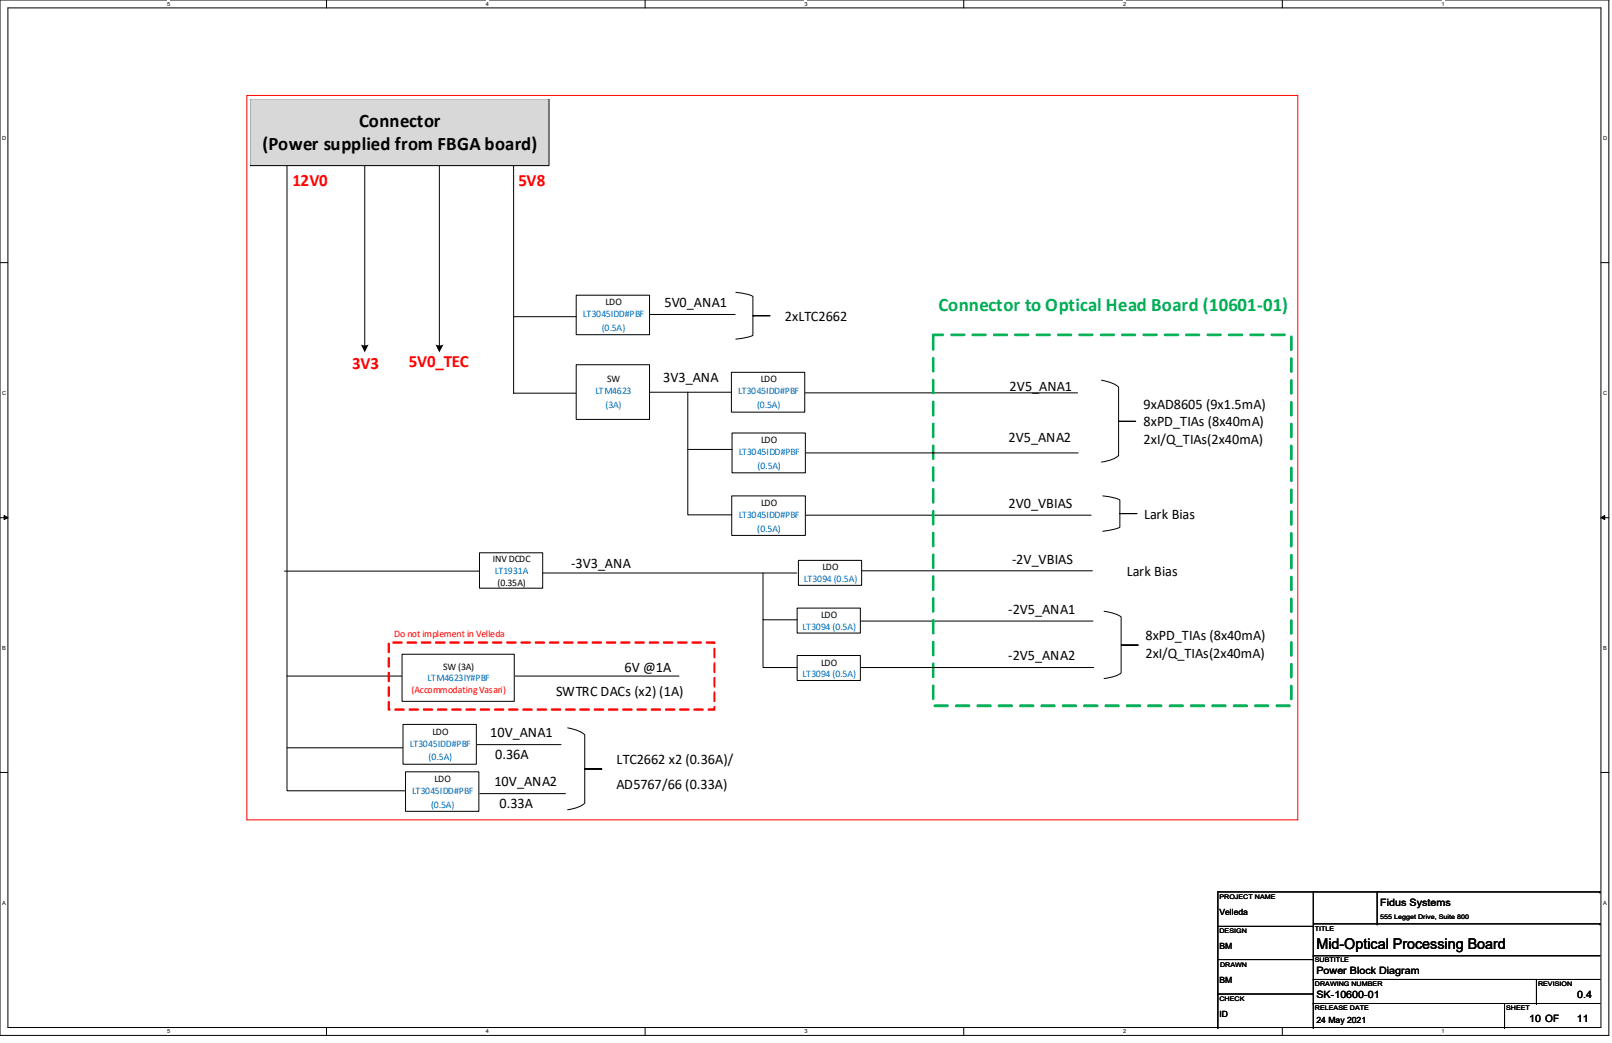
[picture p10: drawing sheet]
<svg xmlns="http://www.w3.org/2000/svg" width="432mm" height="279mm" viewBox="0 0 432 279" stroke-linecap="round" stroke-linejoin="round" font-family="sans-serif">
<path d="M0 0h431v277.4h-431zM2.1 2.1h426.7v273.2h-426.7z" fill="none" stroke="#000" stroke-width=".27"/>
<g fill="#fff">
<path d="M44.8 .3h.8v1.6h-.8z"/>
<path d="M44.8 275.5h.8v1.6h-.8z"/>
</g>
<path d="M87.5 0v2.1M87.5 275.3v2.1" fill="none" stroke="#000" stroke-width=".27"/>
<g fill="#fff">
<path d="M130.1 .3h.8v1.6h-.8z"/>
<path d="M130.1 275.5h.8v1.6h-.8z"/>
</g>
<path d="M172.8 0v2.1M172.8 275.3v2.1" fill="none" stroke="#000" stroke-width=".27"/>
<g fill="#fff">
<path d="M215.5 .3h.7v1.6h-.7z"/>
<path d="M215.5 275.5h.7v1.6h-.7z"/>
</g>
<path d="M258.1 0v2.1M258.1 275.3v2.1" fill="none" stroke="#000" stroke-width=".27"/>
<g fill="#fff">
<path d="M300.8 .3h.8v1.6h-.8z"/>
<path d="M300.8 275.5h.8v1.6h-.8z"/>
</g>
<path d="M343.5 0v2.1M343.5 275.3v2.1" fill="none" stroke="#000" stroke-width=".27"/>
<g fill="#fff">
<path d="M386.2 .3h.7v1.6h-.7z"/>
<path d="M386.2 275.5h.7v1.6h-.7z"/>
<path d="M.6 36.2h1v1.6h-1z"/>
<path d="M429.4 36.2h1v1.6h-1z"/>
<path d="M.6 104.5h1v1.6h-1z"/>
<path d="M429.4 104.5h1v1.6h-1z"/>
</g>
<path d="M0 70.4h2.1M428.8 70.4h2.2" fill="none" stroke="#000" stroke-width=".27"/>
<g fill="#fff">
<path d="M.6 172.8h.9v1.6h-.9z"/>
<path d="M429.4 172.8h1v1.6h-1z"/>
</g>
<path d="M0 138.7h2.1M1.1 138.1l1 .6-1 .5zM428.8 138.7l1.1-.6v1.1zM428.8 138.7h2.2" fill="none" stroke="#000" stroke-width=".27"/>
<path d="M1.1 138.1l1 .6-1 .5zM428.8 138.7l1.1-.6v1.1z" fill="#000"/>
<g fill="#fff">
<path d="M.6 241h.9v1.7h-.9z"/>
<path d="M429.4 241h1v1.7h-1z"/>
</g>
<path d="M0 206.9h2.1M428.8 206.9h2.2" fill="none" stroke="#000" stroke-width=".27"/>
<path d="M66.1 25.6h281.5v194h-281.5z" fill-rule="evenodd" fill="#fff"/>
<path d="M66.1 25.6h281.5v194h-281.5z" fill="none" stroke="#f00" stroke-width=".27"/>
<path d="M97.7 44.4v48.4M174 84.2h22.9M215.6 105.2h73M215.4 138h76.9" fill="none" stroke="#000" stroke-width=".27"/>
<path d="M96.7 92.3l.8 .2 1.2-.2-1 2.1z" fill-rule="evenodd" fill="#000"/>
<path d="M128.4 148.1h17v9.5h-17z" fill-rule="evenodd" fill="#fff"/>
<path d="M76.9 42.6v169.2h34.7M128.4 148.1h17v9.5h-17zM145.5 153.5h67.9M230.9 152.9h61.7M127.4 199.5h22.9M128.5 212.6h23" fill="none" stroke="#000" stroke-width=".27"/>
<path d="M213.9 150.1h16.9v6.7h-16.9z" fill-rule="evenodd" fill="#fff"/>
<path d="M213.9 150.1h16.9v6.7h-16.9zM230.6 166.4h62.2" fill="none" stroke="#000" stroke-width=".27"/>
<path d="M213.5 162.9h17v6.7h-17z" fill-rule="evenodd" fill="#fff"/>
<path d="M204.4 153.5v12.5h9.1M213.5 162.9h17v6.7h-17z" fill="none" stroke="#000" stroke-width=".27"/>
<path d="M154.3 79.1h19.7v10.6h-19.7z" fill-rule="evenodd" fill="#fff"/>
<path d="M154.3 79.1h19.7v10.6h-19.7z" fill="none" stroke="#000" stroke-width=".27"/>
<path d="M195.9 99.7h19.7v10.7h-19.7z" fill-rule="evenodd" fill="#fff"/>
<path d="M197.1 78.3l3.2 .6 1.4 .5v5.2h4.5h-4.5v5.2l-1.4 .5-3.2 .5M195.9 99.7h19.7v10.7h-19.7z" fill="none" stroke="#000" stroke-width=".27"/>
<path d="M196 132.8h19.7v10.6h-19.7z" fill-rule="evenodd" fill="#fff"/>
<path d="M196 132.8h19.7v10.6h-19.7z" fill="none" stroke="#000" stroke-width=".27"/>
<path d="M108.6 206.8h19.7v10.5h-19.7z" fill-rule="evenodd" fill="#fff"/>
<path d="M76.2 153h52.2M76.9 181.1h31M137.8 181.1h44.1M152.1 195l2.5 .7 1.2 .5 .8 .7v9.1h4.6h-4.6v9.1l-.8 .7-1.2 .5-2.5 .6M108.6 206.8h19.7v10.5h-19.7z" fill="none" stroke="#000" stroke-width=".27"/>
<path d="M249.8 90l.2-.1 .2 .3v3.4l-.2 .2-.2-.2zM249.8 95.9l.2-.1 .2 .2v3.5l-.2 .2-.2-.2zM249.8 101.7l.2-.1 .2 .3v3.4l-.2 .2-.2-.2zM249.8 107.5l.2-.1 .2 .3v3.5l-.2 .2-.2-.2zM249.8 113.4l.4 .1v3.5l-.2 .3-.2-.3zM249.8 119.3l.4 .1v3.5l-.2 .2-.2-.2zM249.9 125.1l.3 .2v3.4l-.2 .2-.2-.2zM249.9 130.9l.3 .2v3.4l-.2 .3-.2-.3zM249.9 136.8l.3 .2v3.4l-.2 .2-.2-.2zM249.8 142.7l.2-.1 .2 .2v3.4l-.2 .3-.2-.3zM249.9 148.4l.3 .3v3.4l-.2 .2-.2-.2zM249.8 154.4l.2-.1 .2 .2v3.4l-.2 .3-.2-.3zM249.9 160.1l.3 .3v3.3l-.2 .3-.2-.3zM249.9 166l.3 .2v3.4l-.2 .2-.2-.2zM249.8 171.9l.2-.1 .2 .2v3.4l-.2 .3-.2-.3zM249.9 177.7l.3 .2v3.4l-.2 .2-.2-.2zM249.9 183.5l.3 .2v3.4l-.2 .3-.2-.3zM250.3 188.9l3.5-.1 .2 .3-.2 .2h-3.4l-.2-.2zM256 188.9l3.5-.1 .3 .3-.3 .2h-3.3l-.2-.1zM261.8 188.9l3.5-.1 .2 .3-.2 .2h-3.4zM267.4 188.9l3.5-.1 .3 .3-.3 .2h-3.3l-.2-.1zM273.2 188.9l3.5-.1 .2 .3-.2 .2h-3.3l-.2-.1zM278.9 188.9l3.5-.1 .2 .3-.2 .2h-3.3l-.3-.2zM284.6 188.9l3.5-.1 .3 .3-.3 .2h-3.3l-.2-.1zM290.3 188.9l3.6-.1 .2 .3-.2 .2h-3.4l-.3-.2zM296.1 188.9l3.5-.1 .2 .3-.2 .2h-3.4l-.2-.1zM301.8 188.9l3.5-.1 .3 .3-.3 .2h-3.4zM307.5 188.9l3.5-.1 .2 .3-.2 .2h-3.3l-.2-.1zM313.2 188.9l3.5-.1 .3 .3-.3 .2h-3.3l-.2-.1zM318.9 188.9l3.6-.1 .2 .3-.2 .2h-3.4l-.2-.2zM324.7 188.9l3.5-.1 .2 .3-.2 .2h-3.3l-.3-.1zM330.4 188.9l3.5-.1 .3 .3-.3 .2h-3.4zM336.1 188.9l3.5-.1 .3 .3-.3 .2h-3.3l-.2-.1zM341.9 188.9l3.5-.1 .2 .3-.2 .2h-3.3l-.3-.1zM345.7 183.6h.3l.1 .2v3.4l-.2 .3-.2-.3zM345.7 177.8l.3-.1 .1 .3v3.4l-.2 .2-.2-.2zM345.7 171.9h.3l.1 .2v3.4l-.2 .3-.2-.3zM345.7 166.1h.3l.1 .2v3.4l-.2 .2-.2-.2zM345.7 160.3l.3-.1 .1 .2v3.4l-.2 .3-.2-.3zM345.7 154.4h.3l.1 .2v3.4l-.2 .2-.2-.2zM345.7 148.6l.3-.1 .1 .3v3.3l-.2 .3-.2-.3zM345.7 142.7h.3l.1 .2v3.4l-.2 .3-.2-.3zM345.7 136.9l.3-.1 .1 .3v3.4l-.2 .2-.2-.2zM345.7 131l.4 .1v3.5l-.2 .3-.2-.3zM345.7 125.2l.4 .1v3.5l-.2 .2-.2-.2zM345.7 119.3l.4 .2v3.4l-.2 .3-.2-.3zM345.7 113.5l.4 .1v3.5l-.2 .2-.2-.2zM345.7 107.6l.4 .2v3.5l-.2 .1-.2-.1zM345.7 101.8l.4 .1v3.4l-.2 .3-.2-.3zM345.7 95.9l.4 .2v3.4l-.2 .2-.2-.2zM345.7 90.1l.3-.1 .1 .3v3.3l-.2 .3-.2-.3zM340.5 89.5h3.6l.2 .2-.2 .2h-3.4zM334.8 89.5h3.5l.3 .2-.3 .2h-3.3l-.2-.1zM329.1 89.5h3.6l.1 .2-.1 .2h-3.4l-.3-.1zM323.4 89.5h3.5l.3 .2-.3 .2h-3.4zM317.6 89.5h3.5l.3 .2-.3 .2h-3.3l-.2-.1zM311.9 89.5h3.6l.2 .2-.2 .2h-3.4zM306.2 89.5h3.5l.3 .2-.3 .2h-3.3l-.2-.1zM300.5 89.5h3.5l.2 .2-.2 .2h-3.3zM294.8 89.5h3.5l.2 .2-.2 .2h-3.3l-.2-.1zM289 89.5h3.5l.3 .2-.3 .2h-3.3l-.2-.1zM283.3 89.5h3.6l.2 .2-.2 .2h-3.4zM277.6 89.5h3.5l.2 .2-.2 .2h-3.3l-.2-.1zM271.9 89.5h3.5l.2 .2-.2 .2h-3.4zM266.2 89.5h3.5l.2 .2-.2 .2h-3.3l-.3-.1zM260.4 89.5h3.5l.3 .2-.3 .2h-3.3l-.2-.1zM254.7 89.5h3.5l.3 .2-.3 .2h-3.4zM249.8 89.5h2.7l.2 .2-.2 .2h-2.5l-.2-.1z" fill="#00b050"/>
<g fill="none" stroke="#00b050" stroke-width=".27">
<path d="M249.8 90l.2-.1 .2 .3v3.4l-.2 .2-.2-.2zM249.8 95.9l.2-.1 .2 .2v3.5l-.2 .2-.2-.2zM249.8 89.5h2.7l.2 .2-.2 .2h-2.5l-.2-.1zM254.7 89.5h3.5l.3 .2-.3 .2h-3.4zM260.4 89.5h3.5l.3 .2-.3 .2h-3.3l-.2-.1zM266.2 89.5h3.5l.2 .2-.2 .2h-3.3l-.3-.1zM271.9 89.5h3.5l.2 .2-.2 .2h-3.4zM277.6 89.5h3.5l.2 .2-.2 .2h-3.3l-.2-.1zM283.3 89.5h3.6l.2 .2-.2 .2h-3.4zM289 89.5h3.5l.3 .2-.3 .2h-3.3l-.2-.1zM294.8 89.5h3.5l.2 .2-.2 .2h-3.3l-.2-.1zM300.5 89.5h3.5l.2 .2-.2 .2h-3.3z"/>
<path d="M306.2 89.5h3.5l.3 .2-.3 .2h-3.3l-.2-.1zM311.9 89.5h3.6l.2 .2-.2 .2h-3.4zM317.6 89.5h3.5l.3 .2-.3 .2h-3.3l-.2-.1zM323.4 89.5h3.5l.3 .2-.3 .2h-3.4zM329.1 89.5h3.6l.1 .2-.1 .2h-3.4l-.3-.1zM334.8 89.5h3.5l.3 .2-.3 .2h-3.3l-.2-.1zM340.5 89.5h3.6l.2 .2-.2 .2h-3.4zM345.7 95.9l.4 .2v3.4l-.2 .2-.2-.2zM345.7 90.1l.3-.1 .1 .3v3.3l-.2 .3-.2-.3zM249.8 101.7l.2-.1 .2 .3v3.4l-.2 .2-.2-.2zM249.8 107.5l.2-.1 .2 .3v3.5l-.2 .2-.2-.2zM249.8 113.4l.4 .1v3.5l-.2 .3-.2-.3z"/>
<path d="M249.8 119.3l.4 .1v3.5l-.2 .2-.2-.2zM345.7 119.3l.4 .2v3.4l-.2 .3-.2-.3zM345.7 113.5l.4 .1v3.5l-.2 .2-.2-.2zM345.7 107.6l.4 .2v3.5l-.2 .1-.2-.1zM345.7 101.8l.4 .1v3.4l-.2 .3-.2-.3zM249.8 125.2l.2-.1 .2 .2v3.4l-.2 .2-.2-.2zM249.8 131l.2-.1 .2 .2v3.4l-.2 .3-.2-.3zM249.8 136.8l.2-.1 .2 .3v3.4l-.2 .2-.2-.2zM345.7 136.9l.3-.1 .1 .3v3.4l-.2 .2-.2-.2zM345.7 131l.4 .1v3.5l-.2 .3-.2-.3zM345.7 125.2l.4 .1v3.5l-.2 .2-.2-.2zM249.8 142.7l.2-.1 .2 .2v3.4l-.2 .3-.2-.3z"/>
<path d="M249.8 148.5l.2-.1 .2 .3v3.4l-.2 .2-.2-.2zM249.8 154.4l.2-.1 .2 .2v3.4l-.2 .3-.2-.3zM345.7 154.4h.3l.1 .2v3.4l-.2 .2-.2-.2zM345.7 148.6l.3-.1 .1 .3v3.3l-.2 .3-.2-.3zM345.7 142.7h.3l.1 .2v3.4l-.2 .3-.2-.3zM249.8 160.2l.2-.1 .2 .3v3.3l-.2 .3-.2-.3zM249.8 166.1l.2-.2 .2 .3v3.4l-.2 .2-.2-.2zM249.8 171.9l.2-.1 .2 .2v3.4l-.2 .3-.2-.3zM249.8 177.7l.2-.1 .2 .3v3.4l-.2 .2-.2-.2zM345.7 177.8l.3-.1 .1 .3v3.4l-.2 .2-.2-.2zM345.7 171.9h.3l.1 .2v3.4l-.2 .3-.2-.3zM345.7 166.1h.3l.1 .2v3.4l-.2 .2-.2-.2z"/>
<path d="M345.7 160.3l.3-.1 .1 .2v3.4l-.2 .3-.2-.3zM249.8 183.6l.2-.1 .2 .2v3.4l-.2 .3-.2-.3zM250.3 188.9l3.5-.1 .2 .3-.2 .2h-3.4l-.2-.2zM256 188.9l3.5-.1 .3 .3-.3 .2h-3.3l-.2-.1zM261.8 188.9l3.5-.1 .2 .3-.2 .2h-3.4zM267.4 188.9l3.5-.1 .3 .3-.3 .2h-3.3l-.2-.1zM273.2 188.9l3.5-.1 .2 .3-.2 .2h-3.3l-.2-.1zM278.9 188.9l3.5-.1 .2 .3-.2 .2h-3.3l-.3-.2zM284.6 188.9l3.5-.1 .3 .3-.3 .2h-3.3l-.2-.1zM290.3 188.9l3.6-.1 .2 .3-.2 .2h-3.4l-.3-.2zM296.1 188.9l3.5-.1 .2 .3-.2 .2h-3.4l-.2-.1zM301.8 188.9l3.5-.1 .3 .3-.3 .2h-3.4z"/>
<path d="M307.5 188.9l3.5-.1 .2 .3-.2 .2h-3.3l-.2-.1zM313.2 188.9l3.5-.1 .3 .3-.3 .2h-3.3l-.2-.1zM319 188.9l3.5-.1 .2 .3-.2 .2h-3.4l-.2-.2zM324.7 188.9l3.5-.1 .2 .3-.2 .2h-3.3l-.3-.1zM330.4 188.9l3.5-.1 .3 .3-.3 .2h-3.4zM336.1 188.9l3.5-.1 .3 .3-.3 .2h-3.3l-.2-.1zM341.9 188.9l3.5-.1 .2 .3-.2 .2h-3.3l-.3-.1zM345.7 183.6h.3l.1 .2v3.4l-.2 .3-.2-.3z"/>
</g>
<path d="M137.6 43.3v62.1M137.6 84.8h16.7M137.6 105.3h16.7M76.9 200.3h31.2" fill="none" stroke="#000" stroke-width=".27"/>
<path d="M104 172.4h.3v2.3l-.2 .1-.1-.1zM104 176.3h.3v2.3l-.2 .1-.1-.1zM104 180.2h.3v2.3l-.2 .1-.1-.1zM104 184l.3 .1v2.3l-.2 .1-.1-.1zM104 187.9l.3 .1v2.1l-.2-.2 .3 .1-.1 .2-.3-.1zM105.8 190l2.3-.1 .2 .2-.2 .1h-2.2zM109.6 190l2.3-.1 .2 .2-.2 .1h-2.2zM113.4 190l2.3-.1 .2 .2-.2 .1h-2.2zM117.2 190l2.3-.1 .2 .2-.2 .1h-2.2zM121 190l2.4-.1 .1 .2-.1 .1h-2.2zM124.9 190l2.3-.1 .1 .2-.1 .1h-2.2zM128.7 190l2.3-.1 .1 .2-.1 .1h-2.2zM132.5 190l2.3-.1 .2 .2-.2 .1h-2.2zM136.3 190l2.3-.1 .2 .2-.2 .1h-2.2zM140.1 190l2.3-.1 .2 .2-.2 .1h-2.2zM143.9 190l2.3-.1 .2 .2-.2 .1h-2.2zM147.7 190l2.4-.1 .1 .2-.1 .1h-2.3zM151.5 190l2.4-.1 .2 .2-.2 .1h-2.3zM155.3 190l2.4-.1 .2 .2-.2 .1h-2.3zM159.2 190l2.3-.1 .2 .2-.2 .1h-2.2zM163 190l2.4-.1 .1 .2-.1 .1h-2.2zM166.8 190l2.4-.1 .1 .2-.1 .1h-2.2zM170.7 190l2.3-.1 .1 .2-.1 .1h-2.2zM174.5 190l2.3-.1 .2 .2-.2 .1h-2.2zM178.3 190l2.3-.1 .2 .2-.2 .1h-2.2zM182.1 190l2.3-.1 .2 .2-.2 .1h-2.2zM185.9 190l2.3-.1 .2 .2-.2 .1h-2.2zM189.7 190l1.6-.1v.2v-.8l.2 .1-.2 .8h-1.5zM191.3 185.3l.2 .2v2.3l-.2 .2zM191.3 181.4l.2 .2v2.3l-.2 .2zM191.3 177.5l.2 .2v2.3l-.2 .2zM191.3 173.7l.2 .1v2.3l-.2 .2zM189.2 172h2.1l.2 .2-.2 .2v-.3v.2h-2zM185.4 172h2.3l.2 .1-.2 .2h-2.2zM181.5 172h2.4l.2 .1-.2 .2h-2.3zM177.7 172h2.4l.2 .1-.2 .2h-2.3zM173.9 172h2.4l.1 .1-.1 .2h-2.3zM170.1 172h2.4l.1 .1-.1 .2h-2.3zM166.3 172h2.4v.1v.2h-2.3zM162.4 172h2.4l.1 .1-.1 .2h-2.2zM158.6 172h2.4l.1 .1-.1 .2h-2.3zM154.8 172h2.3l.2 .1-.2 .2h-2.2zM151 172h2.3l.2 .1-.2 .2h-2.2zM147.2 172h2.3l.2 .1-.2 .2h-2.2zM143.4 172h2.3l.2 .1-.2 .2h-2.2zM139.6 172h2.3l.2 .1-.2 .2h-2.2zM135.8 172h2.3l.2 .1-.2 .2h-2.2zM132 172h2.3l.2 .1-.2 .2h-2.2zM128.2 172h2.3l.1 .1-.1 .2h-2.2zM124.3 172h2.4l.1 .1-.1 .2h-2.2zM120.5 172h2.4l.1 .1-.1 .2h-2.3zM116.7 172h2.3l.2 .1-.2 .2h-2.2zM112.9 172h2.3l.2 .1-.2 .2h-2.3zM109.1 172h2.3l.2 .1-.2 .2h-2.3zM105.3 172h2.3l.1 .1-.1 .2h-2.3z" fill="#f00"/>
<g fill="none" stroke="#f00" stroke-width=".27">
<path d="M104 172.4h.3v2.3l-.2 .1-.1-.1zM104 176.3h.3v2.3l-.2 .1-.1-.1zM105.3 172h2.3l.1 .1-.1 .2h-2.3zM109.1 172h2.3l.2 .1-.2 .2h-2.3zM112.9 172h2.3l.2 .1-.2 .2h-2.3zM116.7 172h2.3l.2 .1-.2 .2h-2.2zM120.5 172h2.4l.1 .1-.1 .2h-2.3zM124.3 172h2.4l.1 .1-.1 .2h-2.2zM128.2 172h2.3l.1 .1-.1 .2h-2.2zM132 172h2.3l.2 .1-.2 .2h-2.2zM135.8 172h2.3l.2 .1-.2 .2h-2.2zM139.6 172h2.3l.2 .1-.2 .2h-2.2z"/>
<path d="M143.4 172h2.3l.2 .1-.2 .2h-2.2zM147.2 172h2.3l.2 .1-.2 .2h-2.2zM151 172h2.3l.2 .1-.2 .2h-2.2zM154.8 172h2.3l.2 .1-.2 .2h-2.2zM158.6 172h2.4l.1 .1-.1 .2h-2.2zM162.4 172h2.4l.1 .1-.1 .2h-2.2zM166.3 172h2.4v.1v.2h-2.3zM170.1 172h2.4l.1 .1-.1 .2h-2.3zM173.9 172h2.4l.1 .1-.1 .2h-2.3zM177.7 172h2.4l.2 .1-.2 .2h-2.3zM181.5 172h2.4l.2 .1-.2 .2h-2.3zM185.4 172h2.3l.2 .1-.2 .2h-2.2z"/>
<path d="M189.2 172h2.1l.2 .2-.2 .2v-.3v.2h-2zM191.3 177.5l.2 .2v2.3l-.2 .2zM191.3 173.7l.2 .1v2.3l-.2 .2zM104 180.2h.3v2.3l-.2 .1-.1-.1zM104 184l.3 .2v2.2l-.2 .1-.1-.1zM104 187.9l.3 .1v2.1l-.2-.2 .4 .2-.2 .1-.3-.1zM105.8 190l2.3-.1 .2 .2-.2 .1h-2.2zM109.6 190l2.3-.1 .2 .2-.2 .1h-2.2zM113.4 190l2.3-.1 .2 .2-.2 .1h-2.2zM117.2 190l2.3-.1 .2 .2-.2 .1h-2.2zM121 190l2.4-.1 .1 .2-.1 .1h-2.2zM124.9 190l2.3-.1 .1 .2-.1 .1h-2.2z"/>
<path d="M128.7 190l2.3-.1 .1 .2-.1 .1h-2.2zM132.5 190l2.3-.1 .2 .2-.2 .1h-2.2zM136.3 190l2.3-.1 .2 .2-.2 .1h-2.2zM140.1 190l2.3-.1 .2 .2-.2 .1h-2.2zM143.9 190l2.3-.1 .2 .2-.2 .1h-2.2zM147.7 190l2.4-.1 .1 .2-.1 .1h-2.3zM151.5 190l2.4-.1 .2 .2-.2 .1h-2.3zM155.3 190l2.4-.1 .2 .2-.2 .1h-2.3zM159.2 190l2.3-.1 .2 .2-.2 .1h-2.2zM163 190l2.4-.1 .1 .2-.1 .1h-2.2zM166.8 190l2.4-.1 .1 .2-.1 .1h-2.2zM170.7 190l2.3-.1 .1 .2-.1 .1h-2.2z"/>
<path d="M174.5 190l2.3-.1 .2 .2-.2 .1h-2.2zM178.3 190l2.3-.1 .2 .2-.2 .1h-2.2zM182.1 190l2.3-.1 .2 .2-.2 .1h-2.2zM185.9 190l2.3-.1 .2 .2-.2 .1h-2.2zM189.7 190l1.6-.1v.2v-.8l.2 .1-.2 .8h-1.5zM191.3 185.3l.2 .2v2.3l-.2 .2zM191.3 181.4l.2 .2v2.3l-.2 .2z"/>
</g>
<path d="M117.7 44.4v48.4" fill="none" stroke="#000" stroke-width=".27"/>
<path d="M116.7 92.3l.8 .2 1.3-.2-1.1 2.1z" fill-rule="evenodd" fill="#000"/>
<path d="M67 26.5h80.1v17.9h-80.1z" fill-rule="evenodd" fill="#d8d8d8"/>
<path d="M147.1 26.5v17.9h-80.1" fill="none" stroke="#000" stroke-width=".27"/>
<path d="M107.9 194.1h19.7v10.6h-19.7z" fill-rule="evenodd" fill="#fff"/>
<path d="M108 194.1h19.6v10.6h-19.6z" fill="none" stroke="#000" stroke-width=".27"/>
<path d="M107.7 175.3h30.1v12.6h-30.1z" fill-rule="evenodd" fill="#fff"/>
<path d="M215.7 121.3h73.1M107.7 175.3h30.1v12.6h-30.1z" fill="none" stroke="#000" stroke-width=".27"/>
<path d="M196.1 116h19.6v10.7h-19.6z" fill-rule="evenodd" fill="#fff"/>
<path d="M196.1 116h19.6v10.7h-19.6z" fill="none" stroke="#000" stroke-width=".27"/>
<path d="M213.5 175.6h17v6.7h-17z" fill-rule="evenodd" fill="#fff"/>
<path d="M295.1 101.9l2.5 .6 1.2 .6 .8 .6v9.2h4.6h-4.6v9.1l-.8 .6-1.2 .6-2.5 .6M295.4 132.8l2.6 .4 2 .7v3.7h4.5h-4.5v3.6l-1.3 .5-3.3 .6M204.4 166v12.8h9.1M213.5 175.6h17v6.7h-17zM230.5 178.8h62.4M295.7 163.7l2.6 .6 2 1v7.5h4.6h-4.6v7.5l-1.4 .7-3.2 .8" fill="none" stroke="#000" stroke-width=".27"/>
<path d="M154.3 97.7h19.7v14.7h-19.7z" fill-rule="evenodd" fill="#fff"/>
<g fill="none" stroke="#000" stroke-width=".27">
<path d="M154.3 97.7h19.7v14.7h-19.7zM174 105.1h21.9M184.2 105.1v32.8h11.8M184.2 120.4h11.9M351.8 238.9v36.4M368.9 238.9v8.6M428.6 238.9h.1M428.6 238.9h-102.4v36.4M326.2 257h25.6M326.2 248.2h25.6M351.8 257h.1M351.8 248.2h.1"/>
<path d="M351.8 256h.1M351.8 247.5h76.8M351.8 256h76.8M368.9 247.5h.1M428.6 247.5h.1M326.2 275.3h.1M326.2 266.3h25.6M351.8 266.3h.1M351.8 275.3h.1M351.8 268.8h.1M351.8 262.4h.1M351.8 268.8h76.8"/>
<path d="M351.8 262.4h76.8M403 275.3h.1M403 268.8v6.5M411.6 268.8h.1M411.6 262.4v6.4"/>
</g>
<g font-size="5.1">
<text x="96.2" y="34">Connector</text>
<text x="70.3" y="40.2">(Power supplied from FBGA board)</text>
</g>
<text font-size="5.1" fill="#00b050" x="251.4" y="83.4">Connector to Optical Head Board (10601-01)</text>
<g font-size="4.6" fill="#f00">
<text x="78.3" y="49.9">12V0</text>
<text x="138.9" y="49.9">5V8</text>
<text x="94.3" y="98.9">3V3</text>
<text x="109.5" y="98.2">5V0_TEC</text>
</g>
<text font-size="4" x="352.6" y="254.3">Mid-Optical Processing Board</text>
<g font-size="3.9">
<text x="178" y="82.2">5V0_ANA1</text>
<text x="210.2" y="85.9">2xLTC2662</text>
<text x="177.6" y="102.4">3V3_ANA</text>
<text x="270.4" y="104.7">2V5_ANA1</text>
<text x="306.3" y="109.5">9xAD8605 (9x1.5mA)</text>
<text x="270.2" y="118.3">2V5_ANA2</text>
<text x="306.3" y="114.2">8xPD_TIAs (8x40mA)</text>
<text x="306.3" y="118.9">2xI/Q_TIAs(2x40mA)</text>
<text x="270.2" y="136.1">2V0_VBIAS</text>
<text x="306.5" y="138.9">Lark Bias</text>
<text x="153" y="152.1">-3V3_ANA</text>
<text x="271.1" y="151">-2V_VBIAS</text>
<text x="301.8" y="154.3">Lark Bias</text>
<text x="270.1" y="164.4">-2V5_ANA1</text>
<text x="306.8" y="171.5">8xPD_TIAs (8x40mA)</text>
<text x="270.1" y="176.9">-2V5_ANA2</text>
<text x="306.8" y="176.2">2xI/Q_TIAs(2x40mA)</text>
<text x="167.3" y="180">6V @1A</text>
<text x="149" y="186.4">SWTRC DACs (x2) (1A)</text>
<text x="131.3" y="197.5">10V_ANA1</text>
<text x="132.7" y="203.5">0.36A</text>
<text x="165.1" y="204.7">LTC2662 x2 (0.36A)/</text>
<text x="132.5" y="210.7">10V_ANA2</text>
<text x="165.1" y="211.3">AD5767/66 (0.33A)</text>
<text x="133.8" y="216.6">0.33A</text>
</g>
<g font-size="2.7">
<text x="162.2" y="81.8">LDO</text>
<text x="162.6" y="102.4">SW</text>
<text x="203.8" y="102.4">LDO</text>
<text x="203.9" y="118.8">LDO</text>
<text x="203.9" y="135.6">LDO</text>
<text x="132" y="150.6">INV DCDC</text>
<text x="220.3" y="152.8">LDO</text>
<text x="133.3" y="156.9">(0.35A)</text>
<text x="220" y="165.6">LDO</text>
<text x="118.7" y="179.4">SW (3A)</text>
<text x="220" y="178.3">LDO</text>
<text x="115.8" y="196.9">LDO</text>
<text x="116.4" y="209.5">LDO</text>
<text x="369.7" y="242.7">Fidus Systems</text>
<text x="352.6" y="261">Power Block Diagram</text>
<text x="352.6" y="267.5">SK-10600-01</text>
<text x="422.5" y="267.5">0.4</text>
<text x="409.6" y="273.8">10 OF</text>
<text x="422.4" y="273.8">11</text>
</g>
<g font-size="2.7" fill="#0070c0">
<text x="156.1" y="84.9">LT3045IDD#PBF</text>
<text x="161.2" y="88.6">(0.5A)</text>
<text x="159.5" y="105.6">LTM4623</text>
<text x="197.7" y="105.6">LT3045IDD#PBF</text>
<text x="162.2" y="109.3">(3A)</text>
<text x="202.8" y="109.3">(0.5A)</text>
<text x="197.9" y="121.9">LT3045IDD#PBF</text>
<text x="202.9" y="125.6">(0.5A)</text>
<text x="197.9" y="138.7">LT3045IDD#PBF</text>
<text x="202.9" y="142.4">(0.5A)</text>
<text x="132.6" y="153.8">LT1931A</text>
<text x="215.3" y="156">LT3094 (0.5A)</text>
<text x="215" y="168.7">LT3094 (0.5A)</text>
<text x="114.6" y="182.5">LTM4623IY#PBF</text>
<text x="215" y="181.4">LT3094 (0.5A)</text>
<text x="109.8" y="200">LT3045IDD#PBF</text>
<text x="114.8" y="203.6">(0.5A)</text>
<text x="110.4" y="212.6">LT3045IDD#PBF</text>
<text x="115.5" y="216.3">(0.5A)</text>
</g>
<g font-size="2.7" fill="#f00">
<text x="105.6" y="170.6">Do not implement in Velleda</text>
<text x="110.2" y="185.6">(Accommodating Vasari)</text>
</g>
<g font-size="2.3">
<text x="326.6" y="245.2">Velleda</text>
<text x="326.6" y="254.3">BM</text>
<text x="326.6" y="263.3">BM</text>
<text x="326.6" y="272.5">ID</text>
<text x="352.6" y="274">24 May 2021</text>
</g>
<g font-size="1.7">
<text x="326.6" y="240.8">PROJECT NAME</text>
<text x="326.6" y="249.9">DESIGN</text>
<text x="352.2" y="249.3">TITLE</text>
<text x="369.7" y="246.1">555 Legget Drive, Suite 800</text>
<text x="352.2" y="257.8">SUBTITLE</text>
<text x="326.8" y="258.9">DRAWN</text>
<text x="326.6" y="268.1">CHECK</text>
<text x="352.2" y="264.2">DRAWING NUMBER</text>
<text x="412" y="264.2">REVISION</text>
<text x="352.2" y="270.7">RELEASE DATE</text>
<text x="403.4" y="270.7">SHEET</text>
</g>
<g font-size="1.5">
<text x="44.8" y="1.5">5</text>
<text x="130.1" y="1.5">4</text>
<text x="215.5" y="1.5">3</text>
<text x="300.8" y="1.5">2</text>
<text x="386.2" y="1.5">1</text>
<text x=".6" y="37.5">D</text>
<text x="429.4" y="37.5">D</text>
<text x=".6" y="105.7">C</text>
<text x="429.4" y="105.7">C</text>
<text x=".6" y="174.1">B</text>
<text x="429.4" y="174.1">B</text>
<text x=".6" y="242.3">A</text>
<text x="429.4" y="242.3">A</text>
<text x="44.8" y="276.8">5</text>
<text x="130.1" y="276.8">4</text>
<text x="215.5" y="276.8">3</text>
<text x="300.8" y="276.8">2</text>
<text x="386.2" y="276.8">1</text>
</g>
</svg>
